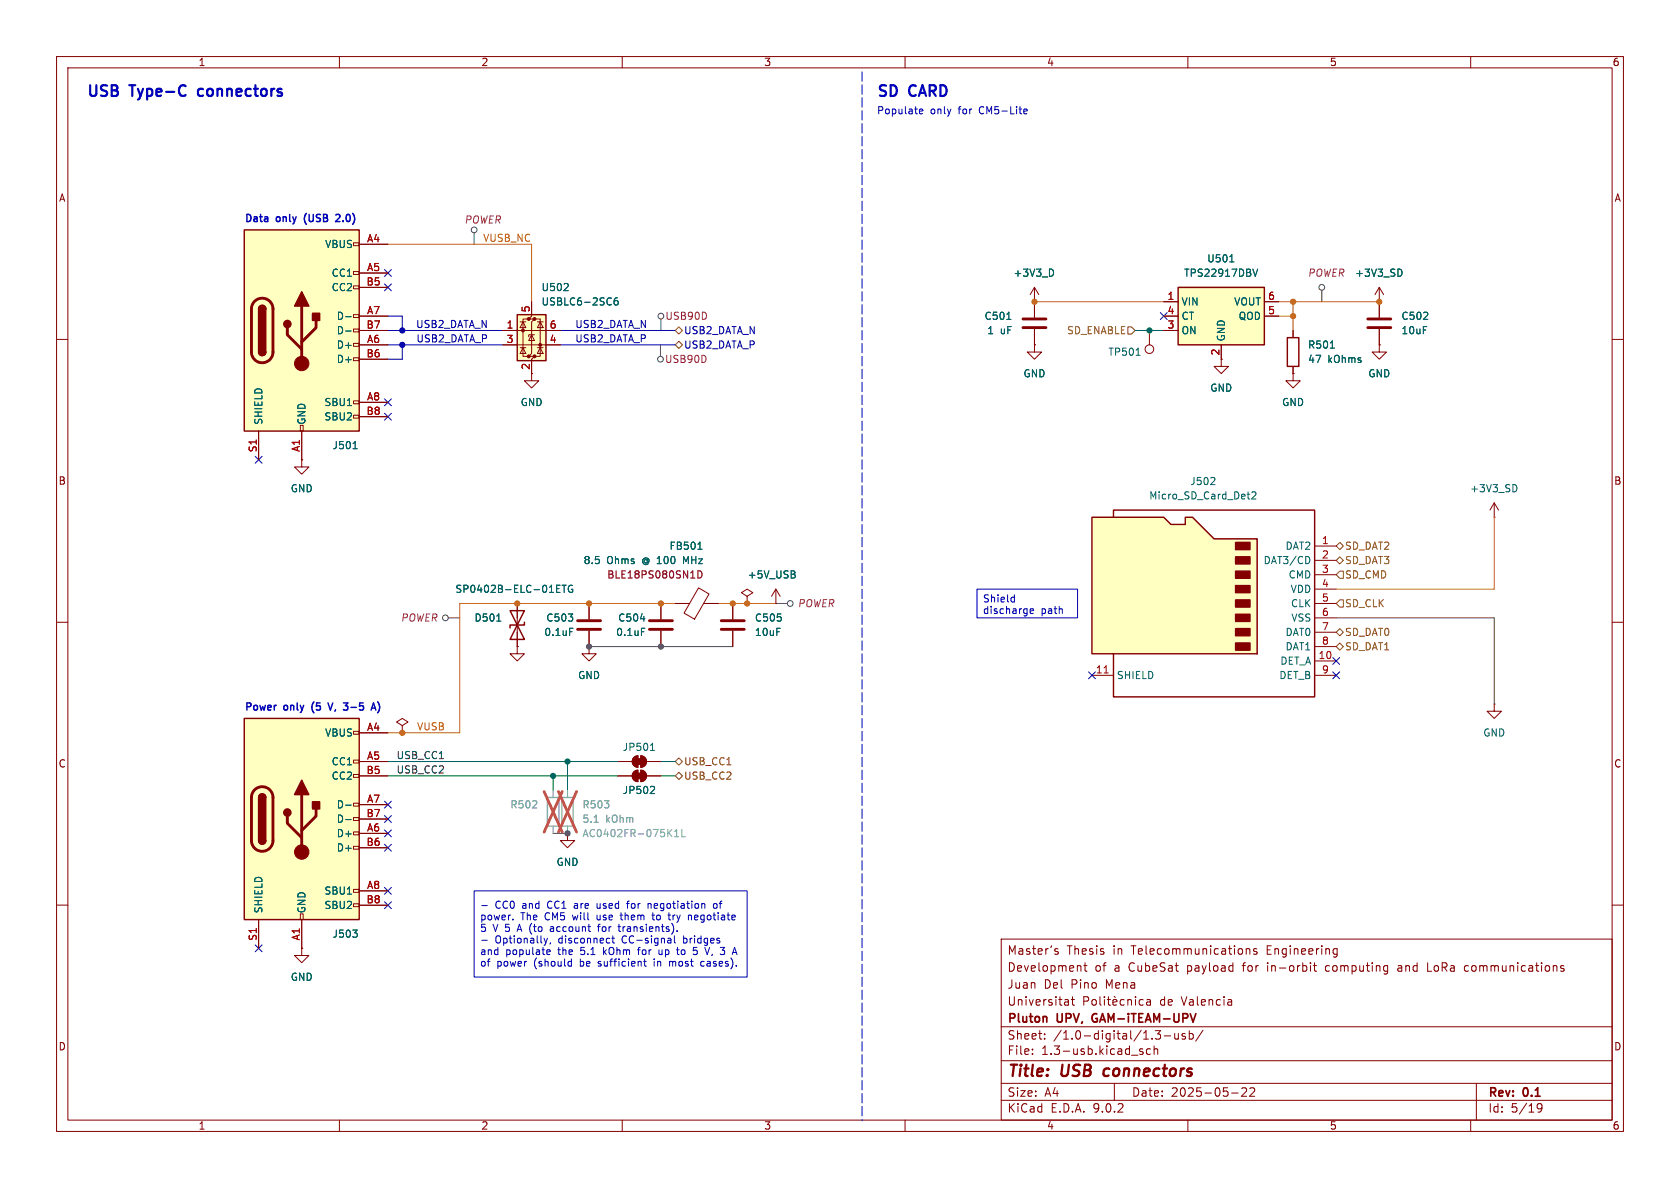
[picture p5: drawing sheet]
<svg xmlns="http://www.w3.org/2000/svg" width="297mm" height="210mm" viewBox="0 0 297 210" stroke-linecap="round" stroke-linejoin="round" font-family="sans-serif">
<g fill="none" stroke="#840000" stroke-width=".18">
<path d="M10 10h277v190h-277zM12 12h273v186h-273zM60 10v2M110 10v2M160 10v2M210 10v2M260 10v2M10 60h2M215.9 63.5v1.3h1.3l-1.3 1.2-1.3-1.2h1.3M243.8 61v1.2h1.3l-1.3 1.3-1.2-1.3h1.2M243.8 61h.1M285 60h2"/>
<path d="M264.2 91.4h.1M264.2 88.9l-.8 1.3M264.2 88.9l.7 1.3M264.2 88.9v2.5M10 110h2M285 110h2M264.2 124.5v1.2h1.2l-1.2 1.3-1.3-1.3h1.3M264.2 124.5h.1M10 160h2M177 166h108v32h-108zM178.5 168.7v-1.5l.5 1.1 .5-1.1v1.5M180.2 167.8h.5l.1 .9"/>
<path d="M180.8 168.1h-.5a.29 .29 0 0 0-.2 .3 .29 .29 0 0 0 .2 .3l.5-.1M182 167.8l-.3-.1-.2 .2v.2l.5 .2v.3h-.5M182.5 167.7h.6M182.7 167.2v1.3l.4 .2M183.5 168.2l.7-.1v-.3l-.5-.1-.2 .2 .1 .7h.6M184.9 167.7v1M185.3 167.7l-.3 .1-.1 .2M185.9 167.2l-.2 .3M187 167.8l-.3-.1-.2 .2v.2l.5 .2v.3h-.5M188.4 176.7h.3l.2 .2v.8M188.9 177.6l-.5 .1M188.9 177.1h-.5"/>
<path d="M189.4 176.7h.6M189.6 176.2v1.3l.4 .2M190.9 170.7l.2 .2v.8M191.6 170.7h.6M191.6 177l.7-.1 .2-.2-.1-.4-.2-.1h-.6v1.5M191.8 170.2v1.3l.4 .2M193.1 176.8l.2-.1 .4 .1 .1 .6-.1 .2-.4 .1-.2-.1zM194.5 176.2v1.3l.2 .2M195.2 176.2v.1M195.2 176.7v1M195.7 176.7h.6M196 176.2v1.3l.3 .2"/>
<path d="M196.7 177.2l.8-.1-.1-.3-.4-.1-.3 .2 .1 .7h.6M197 176.1l.2 .2M198.7 176.8l-.4-.1-.3 .3v.4l.2 .2h.5M199.4 176.8l.2-.1 .4 .1v.9M199.4 176.7v1M200.7 176.2v.1M200.7 176.7v1M202.1 176.8l-.4-.1-.3 .3v.4l.1 .2h.6M202.7 176.8h.6l.1 .9M203.4 177.1h-.5a.29 .29 0 0 0-.2 .3 .29 .29 0 0 0 .2 .3l.5-.1M217.7 176.8v.9M217.7 177.6l-.1 .1"/>
<path d="M217.7 177.1h-.1M220.3 167.8l.2-.1 .4 .1 .1 .9M220.3 167.7v1M222.2 167.8l-.4-.1-.2 .2 .1 .2 .5 .2v.3h-.6M231.7 170.2v.1M231.7 170.7v1M232.2 170.7h.5M232.4 170.2v1.3l.3 .2M234.4 170.8v.8M236 167.7l.4 .1M236.4 168.6l-.4 .1M236.4 167.7v1.2l-.2 .2-.3 .1"/>
<path d="M245.2 170.7l.1 .1M245.3 170.7l-.1 1.4M245.3 171.6l-.1 .1M247.6 170.7l-.4 .1M247.7 171.1h-.4a.29 .29 0 0 0-.2 .3 .29 .29 0 0 0 .2 .3h.4M252.4 170.2v1.5h.7M259 171.6l.5 .1M259.5 170.7l-.5 .1M276.5 170.8l-.4-.1-.2 .2 .1 .2 .5 .2v.3h-.6M285 160h2M60 198v2M110 198v2"/>
<path d="M160 198v2M177 194.5h108M177 191.5h108M177 187.5h108M177 181.5h108M182.5 186.3v.1M182.5 185.5v.1M184.7 183.6v.1M184.7 182.8v.1M197 191.5v3M201.5 185.7l.6 .4-.2 .3-.4-.1M202 185.5l-.3-.1-.2 .2"/>
<path d="M203.4 185.5l-.4-.1-.3 .3v.4l.1 .2h.6M204 185.5l.2-.1 .4 .1 .1 .9M204 184.9v1.5M204.2 182.2h1l-.5 .6 .4 .1 .1 .5-.3 .3h-.4M205.8 183.1h1.2M207.7 182.7v.9l.4 .1 .2-.1M208.3 182.7v1M209.5 182.8l-.3-.1-.2 .2v.2l.5 .2v.3h-.5M210 198v2M210.2 182.8l.5-.1 .3 .3v.4l-.2 .2h-.6M210.2 182.2v1.5M212.7 182.1l-1.3 2"/>
<path d="M217.7 193.2h1.2M219.5 192.4l.6-.1 .2 .1 .1 .3-.9 1.1h.9M221 192.4l.5-.1 .2 .1 .1 .3-.9 1.1h.9M260 198v2M261 191.5v6.5M271.7 195.4l.3-.3 .5 .1a.99 .99 0 0 1-.3 1.4h-.3M271.7 195.7l.3 .3h.3l.3-.3"/>
</g>
<path d="M195.3 189.1l-.2 .7 .3 .4" fill="none" stroke="#840000" stroke-width=".4"/>
<path d="M193.2 179.4l-.1 .4 .1 .7" fill="none" stroke="#840000" stroke-width=".3"/>
<path d="M267.9 85.7l.3 .5-.3 .7" fill="none" stroke="#006464" stroke-width=".18"/>
<path d="M193 91.4h12.7l1.3 1.3h2.5v-1.3h1.3l3.8 3.9h7.6v20.3h-29.2z" fill="#ffffc2"/>
<path d="M227.6 59.7h2v5.1h-2zM193 91.4h12.7l1.3 1.3h2.5v-1.3h1.3l3.8 3.9h7.6v20.3h-29.2zM196.8 91.4v-1.2h35.6v33h-35.6v-7.6" fill="none" stroke="#840000" stroke-width=".25"/>
<g fill="#840000" stroke="#840000" stroke-width=".25">
<path d="M218.4 95.9h2.6v1.3h-2.6z"/>
<path d="M218.4 98.4h2.6v1.3h-2.6z"/>
<path d="M218.4 101h2.6v1.2h-2.6z"/>
<path d="M218.4 103.5h2.6v1.3h-2.6z"/>
<path d="M218.4 106h2.6v1.3h-2.6z"/>
<path d="M218.4 108.6h2.6v1.3h-2.6z"/>
<path d="M218.4 111.1h2.6v1.3h-2.6z"/>
<path d="M218.4 113.7h2.6v1.2h-2.6z"/>
</g>
<g fill="none" stroke="#840000" stroke-width=".18">
<path d="M182.9 53.3h.1M182.9 50.8l-.8 1.3M182.9 50.8l.7 1.3M182.9 50.8v5.3M182.9 58.2v2.8M203.2 58.4v2.6M228.6 58.4v1.3M243.8 53.3h.1M243.8 50.8l-.7 1.3M243.8 50.8l.8 1.3M243.8 50.8v2.5M182.9 61v1.2h1.2l-1.2 1.3-1.3-1.3h1.3"/>
<path d="M182.9 61h.1M228.6 66v1.3h1.3l-1.3 1.3-1.3-1.3h1.3M228.6 66h.1M228.6 64.8v1.2M232.4 96.5h3.8M232.4 99.1h3.8M91.4 114.3v1.3h-1.2l1.2 1.2 1.3-1.2h-1.3M91.4 114.3h.1M104.1 114.3v1.3h1.3l-1.3 1.2-1.2-1.2h1.2M104.1 114.3h.1M193 119.4h3.8M232.4 101.6h3.8"/>
<path d="M232.4 104.1h3.8M232.4 106.7h3.8M232.4 109.2h3.8M232.4 111.8h3.8M232.4 114.3h3.8M232.4 116.8h3.8M232.4 119.4h3.8M71.1 128.3l1-.7-1-.6-1 .6 1 .7v1.2M71.1 129.5h.1M100.3 147.3v1.3h1.3l-1.3 1.3-1.2-1.3h1.2M100.3 147.3h.1"/>
<circle cx="203.2" cy="61.7" r=".76"/>
</g>
<path d="M178 56.5h.7M186 47.6l.3 .5-.3 .7M247.6 47.6l.3 .5-.3 .7M200.9 62.8h.7M235.2 61.5h.7M214.7 84.5l.1 .1-.1 .3-.7 .8h.8M220.5 87.4h.4M220.8 88.2h.1M221.3 87.1l.5-.2 .2 .4-.7 .9h.7M231.3 98.4l.3 .5-.3 .7" fill="none" stroke="#006464" stroke-width=".18"/>
<path d="M195.2 119h.7" fill="none" stroke="#a90000" stroke-width=".18"/>
<path d="M180.8 57.9h4.1M180.8 56.4h4.1" fill="none" stroke="#840000" stroke-width=".51"/>
<path d="M99.3 141h2v5.1h-2z" fill="none" stroke="#a1a1a1" stroke-width=".25"/>
<path d="M100.3 139.7v1.3M100.3 146.1v1.2" fill="none" stroke="#a1a1a1" stroke-width=".18"/>
<path d="M98.7 139.9l3.2 7.2M101.9 139.9l-3.2 7.2" fill="none" stroke="#e65255" stroke-width=".46"/>
<path d="M208.3 50.8h15.2v10.2h-15.2z" fill="#ffffc2"/>
<path d="M208.3 50.8h15.2v10.2h-15.2zM90.2 108l2.5 5h-2.5l2.5-5zM92.7 110v.5h-2.5v.5" fill="none" stroke="#840000" stroke-width=".25"/>
<path d="M205.7 53.3h2.6M205.7 55.9h2.6M205.7 58.4h2.6M223.5 53.3h2.6M223.5 55.9h2.6M243.8 53.3v2.8M243.8 58.2v2.8M215.9 61v2.5M53.3 81.3v1.3h1.3l-1.3 1.2-1.2-1.2h1.2M53.3 81.3h.1M91.4 106.7v7.6" fill="none" stroke="#840000" stroke-width=".18"/>
<path d="M217.4 46.3h.7M221.5 47.6l.4 1.2 .4-1.2M87.8 109.8h.7M98.4 104.1h.4M98.4 104.7h.6M98.4 103.4h.6M99.4 103.4h.7M99.7 103.4v1.3M101.2 103.5a.59 .59 0 0 0-.7 .6 .59 .59 0 0 0 .7 .6v-.5h-.2" fill="none" stroke="#006464" stroke-width=".18"/>
<path d="M241.8 57.9h4.1M241.8 56.4h4.1" fill="none" stroke="#840000" stroke-width=".51"/>
<path d="M43.2 40.6h20.3v35.6h-20.3z" fill="#ffffc2"/>
<g fill="none" stroke="#840000" stroke-width=".18">
<path d="M62.5 42.9h1v.5h-1zM62.5 48h1v.5h-1zM62.5 50.5h1v.6h-1zM62.5 55.6h1v.5h-1zM62.5 58.2h1v.5h-1zM63.5 43.2h5.1M63.5 48.3h5.1M63.5 50.8h5.1M63.5 55.9h5.1M63.5 58.4h5.1M45.7 76.2v5.1M53.1 75.2h.5v1h-.5z"/>
<path d="M53.3 76.2v5.1M62.5 60.7h1v.5h-1zM62.5 63.2h1v.6h-1zM62.5 70.9h1v.5h-1zM62.5 73.4h1v.5h-1zM63.5 61h5.1M63.5 63.5h5.1M63.5 71.1h5.1M63.5 73.7h5.1M94 66v1.3h1.2l-1.2 1.3-1.3-1.3h1.3M129.5 106.7v2.8M129.5 111.5v2.8"/>
<path d="M132.1 105.4l1-.6-1-.7-1 .7 1 .6v1.3M132.1 106.7h.1M137.2 106.7h.1M137.2 104.1l-.8 1.3M137.2 104.1l.7 1.3M137.2 104.1v2.6M109.2 137.2h2.6M109.2 134.6h2.6M112.1 136.4l.7-.3v2.1a1.02 1.02 0 0 1-1-.7 1.02 1.02 0 0 1 .3-1.1zM112.1 133.9l.7-.3v2a1.02 1.02 0 0 1-1-.6 1.02 1.02 0 0 1 .3-1.1zM113.3 136.1a1.02 1.02 0 0 1 1 1.1 1.02 1.02 0 0 1-1 1zM113.3 133.6a1.02 1.02 0 0 1 1 1 1.02 1.02 0 0 1-1 1z"/>
<path d="M114.3 137.2h2.5M114.3 134.6h2.5"/>
</g>
<path d="M43.2 40.6h20.3v35.6h-20.3zM45.7 54.6a.64 .64 0 0 1 .7-.6 .64 .64 0 0 1 .6 .6M45.7 62.2a.64 .64 0 0 0 .7 .7 .64 .64 0 0 0 .6-.7" fill="none" stroke="#840000" stroke-width=".25"/>
<path d="M45 53.3a1.9 1.9 0 0 1 2.1-.4 1.9 1.9 0 0 1 1.2 1.7v7.6a1.91 1.91 0 0 1-1.9 1.9 1.91 1.91 0 0 1-2-1.9l.1-7.7 .1-.7zM50.8 57.9v1.3l2.5 2.5M53.3 54.1v10.2M55.9 56.6v1.3l-2.6 2.6M127.5 111.3h4.1M127.5 109.7h4.1" fill="none" stroke="#840000" stroke-width=".51"/>
<g fill="#840000" stroke="#840000" stroke-width=".25">
<path d="M45.7 54.6h1.3v7.6h-1.3z"/>
<path d="M45.9 54.2a.64 .64 0 0 1 .7-.2 .64 .64 0 0 1 .4 .6h-1.3z"/>
<path d="M45.7 62.2h1.3a.64 .64 0 0 1-.6 .7 .64 .64 0 0 1-.7-.7z"/>
<path d="M53.3 51.6l1.3 2.5h-2.5z"/>
<path d="M55.2 55.4h1.3v1.2h-1.3z"/>
<circle cx="50.8" cy="57.3" r=".63"/>
</g>
<g fill="#840000" stroke="#840000" stroke-width=".18">
<path d="M112.5 136.7h1v1h-1z"/>
<path d="M112.1 136.4l.7-.3v2.1a1.02 1.02 0 0 1-1-.7 1.02 1.02 0 0 1 .3-1.1z"/>
<path d="M113.3 136.1a1.02 1.02 0 0 1 1 1.1 1.02 1.02 0 0 1-1 1z"/>
<path d="M112.5 134.1h1v1h-1z"/>
<path d="M112.1 133.9l.7-.3v2a1.02 1.02 0 0 1-1-.6 1.02 1.02 0 0 1 .3-1.1z"/>
<path d="M113.3 133.6a1.02 1.02 0 0 1 1 1 1.02 1.02 0 0 1-1 1z"/>
<circle cx="53.3" cy="64.3" r="1.27"/>
</g>
<path d="M61.1 56h1M61.1 58.5h1M62.4 79.3h.7M140.3 101.5l.3 .3-.1 .3-.1 .1M140.4 101l.1 .2-.1 .3M115 132.7h.7M115.2 131.6l.2-.2v1.3M115.5 139l.2 .3v.3l-.8 .7h.8" fill="none" stroke="#006464" stroke-width=".18"/>
<path d="M96.8 141h2v5.1h-2z" fill="none" stroke="#a1a1a1" stroke-width=".25"/>
<path d="M97.8 139.7v1.3M97.8 146.1v1.2M119.2 147.9h.8M119.2 147l.4-.4v1.3M120.5 146.6v1.3h.6" fill="none" stroke="#a1a1a1" stroke-width=".18"/>
<path d="M105 145.4h.8" fill="none" stroke="#989898" stroke-width=".18"/>
<path d="M96.2 139.9l3.2 7.2M99.4 139.9l-3.2 7.2" fill="none" stroke="#e65255" stroke-width=".46"/>
<path d="M91.4 55.6h5.1v8.2h-5.1z" fill="#ffffc2"/>
<g fill="#840000" stroke="#840000" stroke-width=".18">
<circle cx="92.5" cy="58.4" r=".25"/>
<circle cx="93.5" cy="56.4" r=".25"/>
<circle cx="93.5" cy="63" r=".25"/>
<circle cx="94.5" cy="56.4" r=".25"/>
<circle cx="94.5" cy="63" r=".25"/>
<circle cx="95.5" cy="61" r=".25"/>
</g>
<g fill="none" stroke="#840000" stroke-width=".18">
<path d="M88.9 58.4h10.2M91.9 56.9h1.1M92.5 56.9l.5 1h-1.1zM93.5 56.4h-1v6.6h1M94 53.3v2.6l-.5 .5h1l-.5 .5v5.6l-.5 .5h1l-.5 .5v2.5M94 59.2l.5 1h-1zM94.5 59.2h-1v.4M94.5 56.4h1v6.6h-1M95 56.9h1M95.5 56.9l.5 1h-1zM88.9 61h10.2M91.9 61.5h1.1"/>
<path d="M92.5 61.5l.5 1h-1.1zM95 61.5h1M95.5 61.5l.5 1h-1zM104.1 106.7v2.8M104.1 111.5v2.8M116.8 106.7v2.8M116.8 111.5v2.8M119.4 106.7h2.5M123.5 103.9l1.8 1.1-2.5 4.4-1.9-1zM124.4 106.7h2.6M53.3 167.6v1.3h1.3l-1.3 1.3-1.2-1.3h1.2M53.3 167.6h.1"/>
</g>
<path d="M91.4 55.6h5.1v8.2h-5.1z" fill="none" stroke="#840000" stroke-width=".25"/>
<path d="M99.7 51.4h.8M100.4 50.2v.5M109.2 52.6l-.4 .1a.86 .86 0 0 0 0 1.2l.4-.1 .1-.4-.3-.3h-.2l-.2 .3M123.4 97.1h.7M123.6 96l.1-.2v1.3M100.7 111.1h.6M113.2 109.4h.8M113.4 111.1h.6" fill="none" stroke="#006464" stroke-width=".18"/>
<path d="M102.1 111.3h4.1M102.1 109.7h4.1M114.8 111.3h4.1M114.8 109.7h4.1" fill="none" stroke="#840000" stroke-width=".51"/>
<path d="M123.4 100.9a.64 .64 0 0 1 .7 .6 .64 .64 0 0 1-.7 .7z" fill="none" stroke="#840084" stroke-width=".18"/>
<path d="M43.2 127h20.3v35.6h-20.3z" fill="#ffffc2"/>
<g fill="none" stroke="#840000" stroke-width=".18">
<path d="M63.5 55.9h5.1M63.5 58.4h5.1M63.5 43.2h5.1M63.5 48.3h5.1M63.5 50.8h5.1M88.9 58.4h2.5M94 53.3v2.6M96.5 58.4h2.6M182.9 53.3h.1M182.9 53.3v2.8M182.9 58.2v2.8M205.7 53.3h2.6"/>
<path d="M205.7 55.9h2.6M205.7 58.4h2.6M223.5 53.3h2.6M223.5 55.9h2.6M228.6 58.4v1.3M243.8 53.3h.1M243.8 53.3v2.8M243.8 58.2v2.8M45.7 76.2v5.1M53.3 76.2v5.1M63.5 61h5.1M63.5 63.5h5.1"/>
<path d="M63.5 71.1h5.1M63.5 73.7h5.1M88.9 61h2.5M94 63.5v2.5M96.5 61h2.6M182.9 61h.1M215.9 61v2.5M228.6 66h.1M228.6 64.8v1.2M243.8 61h.1M53.3 81.3h.1M91.4 114.3h.1"/>
<path d="M91.4 106.7v2.5M91.4 111.8v2.5M104.1 114.3h.1M104.1 106.7v2.8M104.1 111.5v2.8M116.8 106.7v2.8M116.8 111.5v2.8M119.4 106.7h2.5M124.5 106.7h2.5M129.5 106.7v2.8M129.5 111.5v2.8M132.1 106.7h.1"/>
<path d="M137.2 106.7h.1M62.5 129.3h1v.5h-1zM62.5 134.4h1v.5h-1zM62.5 136.9h1v.5h-1zM63.5 129.5h5.1M63.5 134.6h5.1M63.5 137.2h5.1M109.2 137.2h2.6M114.3 137.2h2.5M62.5 142h1v.5h-1zM62.5 144.5h1v.5h-1zM62.5 147.1h1v.5h-1z"/>
<path d="M62.5 149.6h1v.5h-1zM62.5 157.2h1v.5h-1zM62.5 159.8h1v.5h-1zM63.5 142.2h5.1M63.5 144.8h5.1M63.5 147.3h5.1M63.5 149.9h5.1M63.5 157.5h5.1M100.3 147.3h.1M45.7 162.6v5M53.1 161.5h.5v1.1h-.5zM53.3 167.6h.1"/>
<path d="M53.3 162.6v5M63.5 160h5.1"/>
</g>
<path d="M43.2 127h20.3v35.6h-20.3zM45.7 141a.64 .64 0 0 1 .7-.7 .64 .64 0 0 1 .6 .7M45.7 148.6a.64 .64 0 0 0 .7 .6 .64 .64 0 0 0 .6-.6" fill="none" stroke="#840000" stroke-width=".25"/>
<path d="M45 139.6a1.9 1.9 0 0 1 2.1-.4 1.9 1.9 0 0 1 1.2 1.8v7.6a1.91 1.91 0 0 1-1.9 1.9 1.91 1.91 0 0 1-2-1.9l.1-7.8 .1-.6zM50.8 144.3v1.2l2.5 2.6M53.3 140.5v10.1M55.9 143v1.3l-2.6 2.5" fill="none" stroke="#840000" stroke-width=".51"/>
<g fill="#840000" stroke="#840000" stroke-width=".25">
<path d="M45.7 141h1.3v7.6h-1.3z"/>
<path d="M45.9 140.5a.64 .64 0 0 1 .7-.1 .64 .64 0 0 1 .4 .6h-1.3z"/>
<path d="M45.7 148.6h1.3a.64 .64 0 0 1-.6 .6 .64 .64 0 0 1-.7-.6z"/>
<path d="M53.3 137.9l1.3 2.6h-2.5z"/>
<path d="M55.2 141.7h1.3v1.3h-1.3z"/>
<circle cx="50.8" cy="143.6" r=".63"/>
</g>
<circle cx="53.3" cy="150.6" r="1.27" fill="#840000" stroke="#840000" stroke-width=".18"/>
<g fill="none" stroke="#006464" stroke-width=".18">
<path d="M61.1 56h1M61.1 58.5h1M99.7 51.4h.8M100.4 50.2v.5M109.2 52.6l-.4 .1a.86 .86 0 0 0 0 1.2l.4-.1 .1-.4-.3-.3h-.2l-.2 .3M178 56.5h.7M186 47.6l.3 .5-.3 .7M217.4 46.3h.7M221.5 47.6l.4 1.2 .4-1.2M247.6 47.6l.3 .5-.3 .7M62.4 79.3h.7M235.2 61.5h.7"/>
<path d="M123.4 97.1h.7M123.6 96l.1-.2v1.3M87.8 109.8h.7M98.4 104.1h.4M98.4 104.7h.6M98.4 103.4h.6M99.4 103.4h.7M99.7 103.4v1.3M100.7 111.1h.6M101.2 103.5a.59 .59 0 0 0-.7 .6 .59 .59 0 0 0 .7 .6v-.5h-.2M113.2 109.4h.8M113.4 111.1h.6"/>
<path d="M140.3 101.5l.3 .3-.1 .3-.1 .1M140.4 101l.1 .2-.1 .3M115.5 139l.2 .3v.3l-.8 .7h.8M61.1 142.3h1M61.1 144.9h1M62.4 164.4h.7l-.4 .5M63 165l.1 .1-.1 .5"/>
</g>
<g fill="none" stroke="#484848" stroke-width=".18">
<path d="M83.8 41.1v2.1M116.8 56.4v2M233.7 51.3v2M116.8 61v2M79.2 109.2h2.1M104.1 114.3h25.4M137.2 106.7h2M236.2 109.2h28v15.3M97.8 147.3h2.5"/>
<circle cx="83.8" cy="40.6" r=".51"/>
<circle cx="116.8" cy="55.9" r=".51"/>
<circle cx="233.7" cy="50.8" r=".51"/>
<circle cx="116.8" cy="63.5" r=".51"/>
<circle cx="78.7" cy="109.2" r=".51"/>
<circle cx="139.7" cy="106.7" r=".51"/>
</g>
<path d="M119.4 58.4l.6-.6 .6 .6-.6 .7zM199.4 57.8h.6l.7 .6-.7 .7h-.6zM119.4 61l.6-.7 .6 .7-.6 .6zM236.2 96.5l.7-.6 .6 .6-.6 .7zM236.2 99.1l.7-.7 .6 .7-.6 .6zM236.2 111.8l.7-.7 .6 .7-.6 .6zM236.2 114.3l.7-.6 .6 .6-.6 .6zM236.9 106h.6v1.3h-.6l-.7-.6zM236.9 101h.6v1.2h-.6l-.7-.6zM119.4 134.6l.6-.6 .6 .6-.6 .7zM119.4 137.2l.6-.7 .6 .7-.6 .6z" fill="none" stroke="#725600" stroke-width=".18"/>
<path d="M152.4 12.7v185.4" fill="none" stroke="#0000c2" stroke-width=".18" stroke-dasharray="1.7 .6"/>
<path d="M68.6 43.2h25.4v10.1M182.9 53.3h22.8M226.1 53.3h17.7M226.1 55.9h2.5M228.6 53.3v5.1M264.2 91.4v12.7h-28M119.4 106.7h-38.1v22.8h-12.7M127 106.7h10.2" fill="none" stroke="#c60" stroke-width=".18"/>
<g fill="none" stroke="#000084" stroke-width=".18">
<path d="M68 50.2l1.2 1.2M68 47.7l1.2 1.2M68.6 58.4h20.3M68.6 55.9h2.5v2.5M69.2 50.2l-1.2 1.2M69.2 47.7l-1.2 1.2M99.1 58.4h20.3M205.1 55.3l1.2 1.2M206.3 55.3l-1.2 1.2M68 73.1l1.2 1.2M68 70.5l1.2 1.2M68.6 61h20.3"/>
<path d="M69.2 73.1l-1.2 1.2M69.2 70.5l-1.2 1.2M71.1 61v2.5h-2.5M99.1 61h20.3M45.1 80.7l1.2 1.2M46.3 80.7l-1.2 1.2M192.4 118.8l1.2 1.2M193.6 118.8l-1.2 1.2M235.6 118.8l1.2 1.2M235.6 116.2l1.2 1.2M236.8 118.8l-1.2 1.2M236.8 116.2l-1.2 1.2"/>
<path d="M68 144.2l1.2 1.2M68 141.6l1.2 1.2M68 146.7l1.2 1.2M68 159.4l1.2 1.2M68 156.9l1.2 1.2M68 149.3l1.2 1.2M69.2 144.2l-1.2 1.2M69.2 141.6l-1.2 1.2M69.2 146.7l-1.2 1.2M69.2 159.4l-1.2 1.2M69.2 156.9l-1.2 1.2M69.2 149.3l-1.2 1.2"/>
<path d="M45.1 167l1.2 1.2M46.3 167l-1.2 1.2"/>
</g>
<path d="M200.7 58.4h5M68.6 134.6h40.6M68.6 137.2h40.6M97.8 137.2v2.5M100.3 134.6v5.1M116.8 134.6h2.6M116.8 137.2h2.6" fill="none" stroke="#009600" stroke-width=".18"/>
<g fill="none" stroke="#0000c2" stroke-width=".18">
<path d="M162.5 19.7l.6-.1v-.3h-.4l-.2 .2 .1 .6h.5M181.2 19.3h.3l.1 .3-.6 .1M181.5 20.1h-.3M172.7 104.1h17.8v5.1h-17.8zM179 105.6h.3M179.3 105.1v1.3M179.3 106.4h-.3M182.1 108l.6-.1v-.2l-.4-.1-.2 .2 .1 .6h.5M83.8 157.5h48.3v15.2h-48.3zM105.6 159.7v.7l.1 .2M110.8 159.7h.4M111.2 159.3l-.3 .2v1.1"/>
<path d="M114.6 159.8l.3-.1 .2 .2M114.6 159.7v.9M126.2 159.8l.2-.1 .3 .1 .1 .5-.1 .2-.3 .1-.2-.2zM85.2 160.1h.9M85.2 166.2h.9M90.7 162.5v.1M96.2 165.9l.3 .8M96.5 166.7l-.2 .4M96.7 168.1l.1-.2h.3l.2 .2v.1l-.6 .1M96.7 168.6l.1 .1h.4M96.8 165.9l-.3 .8M97.3 166.6l-.1 .3"/>
<path d="M97.5 163.8l-.2 .1M97.5 164.2l-.2 .2 .2 .3M100.7 169.9l.3 .1M101 169.5v1.3M101 170.7l-.3 .1M105.6 163.8h.5M105.9 163.4l-.1 1.3M108.2 165.9h.4M108.3 165.4v1.1l.3 .2M109.2 163.8h.5M109.4 163.4v1.1l.3 .2M109.6 161.8h.5"/>
<path d="M109.8 161.3v1.3M112.9 167.7v1M113.8 169.9h.5M114 169.5v1.1l.3 .2M115.4 161.3v1.1l.3 .2M115.7 169.9v.9M116.5 167.9v.7l.4 .1M118.3 162.4l.3 .2M118.4 169.9v.9M118.4 170v.1M118.6 165.9v.8M118.6 166.6l-.1 .1"/>
<path d="M118.6 166.2h-.1M119.2 165.4v1.1l.2 .2M119.6 167.9h.5M119.7 164.5v.2M119.8 168.7h.3M122.2 161.8v.8M123 168l.3 .2M123.3 168.5l-.3 .2h-.3M124.5 170l-.4-.1-.2 .3 .1 .5h.5M125.5 167.5l-.5 1.2"/>
</g>
<g fill="none" stroke="#0000c2" stroke-width=".38">
<path d="M15.9 15.1v1.5M17 15.1v1.5M18.9 15.2l-.7-.1-.3 .1M20.7 15.2l-.3-.1h-.6v1.9M22.8 15.1h1.1M23.4 15.1v1.9M32.8 15.2a.66 .66 0 0 0-1 .1M35.1 15.9l-.1 .2 .1 .7M45.2 15.1v1.6M156.6 15.2l-.7-.1-.3 .1M158.4 15.3l-.5-.2h-.4v1.9M161.9 15.2a.66 .66 0 0 0-1 .1"/>
<path d="M162.4 17l.7-1.9 .6 1.9M165.4 15.2l-.3-.1h-.7v1.9M167.2 15.3l-.5-.2h-.4v1.9"/>
</g>
<g fill="none" stroke="#0000c2" stroke-width=".25">
<path d="M44.3 38.1l-.7-.2v1.3M46.1 37.9v1.1M51.2 37.9v1.1M54.2 37.7l-.3 .4M54.7 37.9v1M55.4 37.9v1M56.7 38l-.5-.1-.2 .1M57.8 38l-.6-.1v1.3M59.4 38l.2-.1 .4 .1M60 38.4l-.7 .8h.8M61.3 38l.2-.1 .3 .1M62.3 37.7l.3 .4"/>
<path d="M44.3 124.4l-.7-.1v1.2M52.5 124.3v1M55.5 124.1l-.2 .3M56.6 124.3h-.6l-.1 .6M58 124.3l.4 1.2 .4-1.2M60.7 124.3h.8l-.4 .4M61.4 124.8l.1 .2-.1 .5M64.2 124.3h-.6l-.1 .6M65.6 125.5l.4-1.2 .4 1.2M65.7 125.2h.6M66.8 124.1a1.46 1.46 0 0 1 0 1.9"/>
</g>
<path d="M97.8 139.7v1.3M100.3 139.7v1.3M97.8 146.1v1.2M100.3 146.1v1.2M119.2 147.9h.8M119.2 147l.4-.4v1.3M120.5 146.6v1.3h.6" fill="none" stroke="#a1a1a1" stroke-width=".18"/>
<path d="M96.2 139.9l3.2 7.2M98.7 139.9l3.2 7.2M99.4 139.9l-3.2 7.2M101.9 139.9l-3.2 7.2" fill="none" stroke="#e65255" stroke-width=".46"/>
<path d="M105 145.4h.8" fill="none" stroke="#989898" stroke-width=".18"/>
<path d="M123.4 100.9a.64 .64 0 0 1 .7 .6 .64 .64 0 0 1-.7 .7z" fill="none" stroke="#840084" stroke-width=".18"/>
<g fill="#c60" stroke="#c60" stroke-width=".18">
<circle cx="129.5" cy="106.7" r=".46"/>
<circle cx="132.1" cy="106.7" r=".46"/>
<circle cx="116.8" cy="106.7" r=".46"/>
<circle cx="71.1" cy="129.5" r=".46"/>
<circle cx="228.6" cy="55.9" r=".46"/>
<circle cx="182.9" cy="53.3" r=".46"/>
<circle cx="228.6" cy="53.3" r=".46"/>
<circle cx="243.8" cy="53.3" r=".46"/>
<circle cx="104.1" cy="106.7" r=".46"/>
<circle cx="91.4" cy="106.7" r=".46"/>
</g>
<g fill="#000084" stroke="#000084" stroke-width=".18">
<circle cx="71.1" cy="58.4" r=".46"/>
<circle cx="71.1" cy="61" r=".46"/>
</g>
<g fill="#009600" stroke="#009600" stroke-width=".18">
<circle cx="97.8" cy="137.2" r=".46"/>
<circle cx="100.3" cy="134.6" r=".46"/>
<circle cx="203.2" cy="58.4" r=".46"/>
</g>
<g fill="#484848" stroke="#484848" stroke-width=".18">
<circle cx="104.1" cy="114.3" r=".46"/>
<circle cx="100.3" cy="147.3" r=".46"/>
<circle cx="116.8" cy="114.3" r=".46"/>
</g>
<g font-size="2.8" fill="#840000">
<text x="178" y="190.9">Title:</text>
<text x="187.7" y="190.9">USB</text>
<text x="196" y="190.9">connectors</text>
</g>
<g font-size="2.7" fill="#0000c2">
<text x="15.2" y="18">USB</text>
<text x="23.2" y="18">Type-C</text>
<text x="35.9" y="18">connectors</text>
<text x="154.9" y="18">SD</text>
<text x="160.9" y="18">CARD</text>
</g>
<g font-size="2.1" fill="#840000">
<text x="178" y="172">Development</text>
<text x="188.6" y="169">Thesis</text>
<text x="193.5" y="172">of</text>
<text x="196.8" y="169">in</text>
<text x="197" y="172">a</text>
<text x="199.7" y="172">CubeSat</text>
<text x="200.2" y="169">Telecommunications</text>
<text x="210.1" y="172">payload</text>
<text x="220.1" y="172">for</text>
<text x="224.2" y="169">Engineering</text>
<text x="224.6" y="172">in-orbit</text>
<text x="235" y="172">computing</text>
<text x="248" y="172">and</text>
<text x="253.3" y="172">LoRa</text>
<text x="260.1" y="172">communications</text>
<text x="178" y="178">Universitat</text>
<text x="178" y="175">Juan</text>
<text x="184.5" y="175">Del</text>
<text x="189.4" y="175">Pino</text>
<text x="195.6" y="175">Mena</text>
<text x="205.1" y="178">de</text>
<text x="209" y="178">Valencia</text>
<text x="178" y="184">Sheet:</text>
<text x="178" y="181.2">Pluton</text>
<text x="186.2" y="184">/1.0-digital/1.3-usb/</text>
<text x="187" y="181.2">UPV,</text>
<text x="193.8" y="181.2">GAM-iTEAM-UPV</text>
<text x="178" y="186.7">File:</text>
<text x="184.1" y="186.7">1.3-usb.kicad_sch</text>
<text x="178" y="196.9">KiCad</text>
<text x="178" y="194.1">Size:</text>
<text x="184.7" y="194.1">A4</text>
<text x="185.7" y="196.9">E.D.A.</text>
<text x="193.3" y="196.9">9.0.2</text>
<text x="200" y="194.1">Date:</text>
<text x="207" y="194.1">2025-05-22</text>
<text x="263" y="194.3">Rev:</text>
<text x="263" y="196.9">Id:</text>
<text x="267.1" y="196.9">5/19</text>
<text x="269.4" y="194.3">0.1</text>
</g>
<g font-size="1.8" fill="#840000">
<text x="35" y="11.9">1</text>
<text x="85" y="11.9">2</text>
<text x="135" y="11.9">3</text>
<text x="185" y="11.9">4</text>
<text x="235" y="11.9">5</text>
<text x="285" y="11.9">6</text>
<text x="10.3" y="35.9">A</text>
<text x="285.3" y="35.9">A</text>
<text x="215.6" y="62.9" transform="rotate(-90 215.6 62.9)">2</text>
<text x="10.3" y="85.9">B</text>
<text x="285.3" y="85.9">B</text>
<text x="10.3" y="135.9">C</text>
<text x="285.3" y="135.9">C</text>
<text x="10.3" y="185.9">D</text>
<text x="285.3" y="185.9">D</text>
<text x="35" y="199.9">1</text>
<text x="85" y="199.9">2</text>
<text x="135" y="199.9">3</text>
<text x="185" y="199.9">4</text>
<text x="235" y="199.9">5</text>
<text x="285" y="199.9">6</text>
</g>
<g font-size="1.8" fill="#0000c2">
<text x="154.9" y="20.5">Populate</text>
<text x="164.5" y="20.5">only</text>
<text x="169.6" y="20.5">for</text>
<text x="173.4" y="20.5">CM5-Lite</text>
<text x="43.2" y="39.9">Data</text>
<text x="48.9" y="39.9">only</text>
<text x="54.4" y="39.9">(USB</text>
<text x="60.5" y="39.9">2.0)</text>
<text x="173.7" y="106.8">Shield</text>
<text x="173.7" y="108.9">discharge</text>
<text x="184" y="108.9">path</text>
<text x="43.2" y="126.2">Power</text>
<text x="50.3" y="126.2">only</text>
<text x="55.7" y="126.2">(5</text>
<text x="59.2" y="126.2">V,</text>
<text x="62.4" y="126.2">3-5</text>
<text x="87.5" y="160.9">CC0</text>
<text x="92.4" y="160.9">and</text>
<text x="97.1" y="160.9">CC1</text>
<text x="102" y="160.9">are</text>
<text x="106.2" y="160.9">used</text>
<text x="111.8" y="160.9">for</text>
<text x="115.6" y="160.9">negotiation</text>
<text x="127.4" y="160.9">of</text>
<text x="84.8" y="162.9">power.</text>
<text x="84.8" y="164.9">5</text>
<text x="87.2" y="164.9">V 5</text>
<text x="87.5" y="167">Optionally,</text>
<text x="91.8" y="164.9">A (to</text>
<text x="92.1" y="162.9">The</text>
<text x="96.4" y="162.9">CM5</text>
<text x="97.9" y="164.9">account</text>
<text x="98.8" y="167">disconnect</text>
<text x="101.5" y="162.9">will</text>
<text x="106" y="162.9">use</text>
<text x="106.6" y="164.9">for</text>
<text x="110.2" y="167">CC-signal</text>
<text x="110.4" y="162.9">them</text>
<text x="110.4" y="164.9">transients).</text>
<text x="116.2" y="162.9">to</text>
<text x="119.3" y="162.9">try</text>
<text x="121.3" y="167">bridges</text>
<text x="122.9" y="162.9">negotiate</text>
<text x="84.8" y="169">and</text>
<text x="84.8" y="171.1">of</text>
<text x="87.8" y="171.1">power</text>
<text x="89.4" y="169">populate</text>
<text x="94.5" y="171.1">(should</text>
<text x="98.8" y="169">the</text>
<text x="102.8" y="171.1">be</text>
<text x="102.9" y="169">5.1</text>
<text x="106.2" y="171.1">sufficient</text>
<text x="107.1" y="169">kOhm</text>
<text x="113.5" y="169">for</text>
<text x="116.3" y="171.1">in</text>
<text x="117.3" y="169">up</text>
<text x="119.2" y="171.1">most</text>
<text x="120.8" y="169">to</text>
<text x="123.8" y="169">5</text>
<text x="125" y="171.1">cases).</text>
<text x="126.2" y="169">V, 3</text>
</g>
<g font-size="1.8" fill="#840084">
<text x="82" y="39.7">POWER</text>
<text x="231.1" y="49.1">POWER</text>
<text x="117.5" y="56.7">USB90D</text>
<text x="117.5" y="64.4">USB90D</text>
<text x="107.3" y="102.5">BLE18PS080SN1D</text>
<text x="141" y="107.5">POWER</text>
<text x="70.8" y="110.1">POWER</text>
</g>
<g font-size="1.8" fill="#006464">
<text x="57.4" y="44">VBUS</text>
<text x="213.3" y="46.6">U501</text>
<text x="58.5" y="49.1">CC1</text>
<text x="58.5" y="51.7">CC2</text>
<text x="95.6" y="51.7">U502</text>
<text x="179.1" y="49.1">+3V3_D</text>
<text x="209.2" y="49.1">TPS22917DBV</text>
<text x="239.5" y="49.1">+3V3_SD</text>
<text x="59.4" y="56.7">D-</text>
<text x="59.4" y="59.3">D-</text>
<text x="95.6" y="54.2">USBLC6-2SC6</text>
<text x="174" y="56.7">C501</text>
<text x="174.4" y="59.3">1</text>
<text x="176.8" y="59.3">uF</text>
<text x="208.8" y="54.2">VIN</text>
<text x="208.8" y="56.7">CT</text>
<text x="208.8" y="59.3">ON</text>
<text x="218.1" y="54.2">VOUT</text>
<text x="218.9" y="56.7">QOD</text>
<text x="247.7" y="56.7">C502</text>
<text x="247.7" y="59.3">10uF</text>
<text x="59.4" y="61.8">D+</text>
<text x="59.4" y="64.4">D+</text>
<text x="195.9" y="63.1">TP501</text>
<text x="216.8" y="60.5" transform="rotate(-90 216.8 60.5)">GND</text>
<text x="231.1" y="61.8">R501</text>
<text x="231.1" y="64.4">47</text>
<text x="234.7" y="64.4">kOhms</text>
<text x="57.3" y="72">SBU1</text>
<text x="91.9" y="72">GND</text>
<text x="180.8" y="66.9">GND</text>
<text x="213.9" y="69.4">GND</text>
<text x="226.6" y="72">GND</text>
<text x="241.8" y="66.9">GND</text>
<text x="46.6" y="75.2" transform="rotate(-90 46.6 75.2)">SHIELD</text>
<text x="54.2" y="75.2" transform="rotate(-90 54.2 75.2)">GND</text>
<text x="57.3" y="74.5">SBU2</text>
<text x="58.7" y="79.6">J501</text>
<text x="51.3" y="87.2">GND</text>
<text x="203.1" y="88.5">Micro_SD_Card_Det2</text>
<text x="210.3" y="86">J502</text>
<text x="259.8" y="87.2">+3V3_SD</text>
<text x="103.1" y="99.9">8.5</text>
<text x="107.3" y="99.9">Ohms</text>
<text x="113.6" y="99.9">@ 100</text>
<text x="118.3" y="97.4">FB501</text>
<text x="121.2" y="99.9">MHz</text>
<text x="223.3" y="99.9">DAT3/CD</text>
<text x="227.2" y="97.4">DAT2</text>
<text x="80.4" y="105">SP0402B-ELC-01ETG</text>
<text x="132.1" y="102.5">+5V_USB</text>
<text x="227.7" y="102.5">CMD</text>
<text x="228.1" y="105">VDD</text>
<text x="228.1" y="107.5">CLK</text>
<text x="83.8" y="110.1">D501</text>
<text x="96.1" y="112.6">0.1uF</text>
<text x="96.5" y="110.1">C503</text>
<text x="108.8" y="112.6">0.1uF</text>
<text x="109.2" y="110.1">C504</text>
<text x="133.4" y="110.1">C505</text>
<text x="133.4" y="112.6">10uF</text>
<text x="227.2" y="112.6">DAT0</text>
<text x="228.2" y="110.1">VSS</text>
<text x="226.3" y="117.7">DET_A</text>
<text x="227.2" y="115.2">DAT1</text>
<text x="102.1" y="120.2">GND</text>
<text x="197.4" y="120.2">SHIELD</text>
<text x="226.1" y="120.2">DET_B</text>
<text x="57.4" y="130.4">VBUS</text>
<text x="262.1" y="130.4">GND</text>
<text x="58.5" y="135.5">CC1</text>
<text x="110" y="132.9">JP501</text>
<text x="58.5" y="138">CC2</text>
<text x="59.4" y="143.1">D-</text>
<text x="110" y="140.6">JP502</text>
<text x="59.4" y="145.6">D-</text>
<text x="59.4" y="148.2">D+</text>
<text x="59.4" y="150.7">D+</text>
<text x="98.3" y="153.3">GND</text>
<text x="46.6" y="161.5" transform="rotate(-90 46.6 161.5)">SHIELD</text>
<text x="54.2" y="161.5" transform="rotate(-90 54.2 161.5)">GND</text>
<text x="57.3" y="158.3">SBU1</text>
<text x="57.3" y="160.9">SBU2</text>
<text x="58.7" y="166">J503</text>
<text x="51.3" y="173.6">GND</text>
</g>
<g font-size="1.8" fill="#a90000">
<text x="64.8" y="42.9">A4</text>
<text x="64.7" y="50.5">B5</text>
<text x="64.8" y="48">A5</text>
<text x="206.3" y="53.1">1</text>
<text x="224.1" y="53.1">6</text>
<text x="64.7" y="58.2">B7</text>
<text x="64.8" y="55.6">A7</text>
<text x="89.5" y="58.2">1</text>
<text x="93.7" y="55.3" transform="rotate(-90 93.7 55.3)">5</text>
<text x="97.1" y="58.2">6</text>
<text x="206.3" y="55.6">4</text>
<text x="206.3" y="58.2">3</text>
<text x="224.1" y="55.6">5</text>
<text x="64.7" y="63.2">B6</text>
<text x="64.8" y="60.7">A6</text>
<text x="89.5" y="60.7">3</text>
<text x="93.7" y="65.5" transform="rotate(-90 93.7 65.5)">2</text>
<text x="97.1" y="60.7">4</text>
<text x="64.8" y="70.9">A8</text>
<text x="64.7" y="73.4">B8</text>
<text x="45.5" y="80.1" transform="rotate(-90 45.5 80.1)">S1</text>
<text x="53.1" y="80" transform="rotate(-90 53.1 80)">A1</text>
<text x="233.6" y="96.3">1</text>
<text x="233.6" y="98.8">2</text>
<text x="233.6" y="101.3">3</text>
<text x="233.6" y="103.9">4</text>
<text x="233.6" y="106.4">5</text>
<text x="233.6" y="109">6</text>
<text x="233.6" y="111.5">7</text>
<text x="193.6" y="119.1">11</text>
<text x="233" y="116.6">10</text>
<text x="233.6" y="114">8</text>
<text x="233.6" y="119.1">9</text>
<text x="64.8" y="129.3">A4</text>
<text x="64.7" y="136.9">B5</text>
<text x="64.8" y="134.4">A5</text>
<text x="64.8" y="142">A7</text>
<text x="64.7" y="144.5">B7</text>
<text x="64.7" y="149.6">B6</text>
<text x="64.8" y="147.1">A6</text>
<text x="64.7" y="159.8">B8</text>
<text x="64.8" y="157.2">A8</text>
<text x="45.5" y="166.4" transform="rotate(-90 45.5 166.4)">S1</text>
<text x="53.1" y="166.4" transform="rotate(-90 53.1 166.4)">A1</text>
</g>
<g font-size="1.8" fill="#c60">
<text x="85.3" y="42.8">VUSB_NC</text>
<text x="73.6" y="129.2">VUSB</text>
</g>
<g font-size="1.8" fill="#000084">
<text x="73.5" y="58.1">USB2_DATA_N</text>
<text x="101.6" y="58.1">USB2_DATA_N</text>
<text x="120.8" y="59.3">USB2_DATA_N</text>
<text x="73.5" y="60.6">USB2_DATA_P</text>
<text x="101.6" y="60.6">USB2_DATA_P</text>
<text x="120.8" y="61.8">USB2_DATA_P</text>
</g>
<g font-size="1.8" fill="#725600">
<text x="188.5" y="59.3">SD_ENABLE</text>
<text x="237.7" y="97.4">SD_DAT2</text>
<text x="237.7" y="99.9">SD_DAT3</text>
<text x="237.7" y="107.5">SD_CLK</text>
<text x="237.7" y="102.5">SD_CMD</text>
<text x="237.7" y="112.6">SD_DAT0</text>
<text x="237.7" y="115.2">SD_DAT1</text>
<text x="120.8" y="135.5">USB_CC1</text>
<text x="120.8" y="138">USB_CC2</text>
</g>
<g font-size="1.8" fill="#0f0f0f">
<text x="70" y="136.8">USB_CC2</text>
<text x="70" y="134.3">USB_CC1</text>
</g>
<g font-size="1.8" fill="#989898">
<text x="90.1" y="143.1">R502</text>
<text x="102.9" y="143.1">R503</text>
<text x="102.9" y="145.6">5.1</text>
<text x="107.1" y="145.6">kOhm</text>
</g>
<text font-size="1.8" fill="#a1a1a1" x="102.9" y="148.2">AC0402FR-075K1L</text>
</svg>
